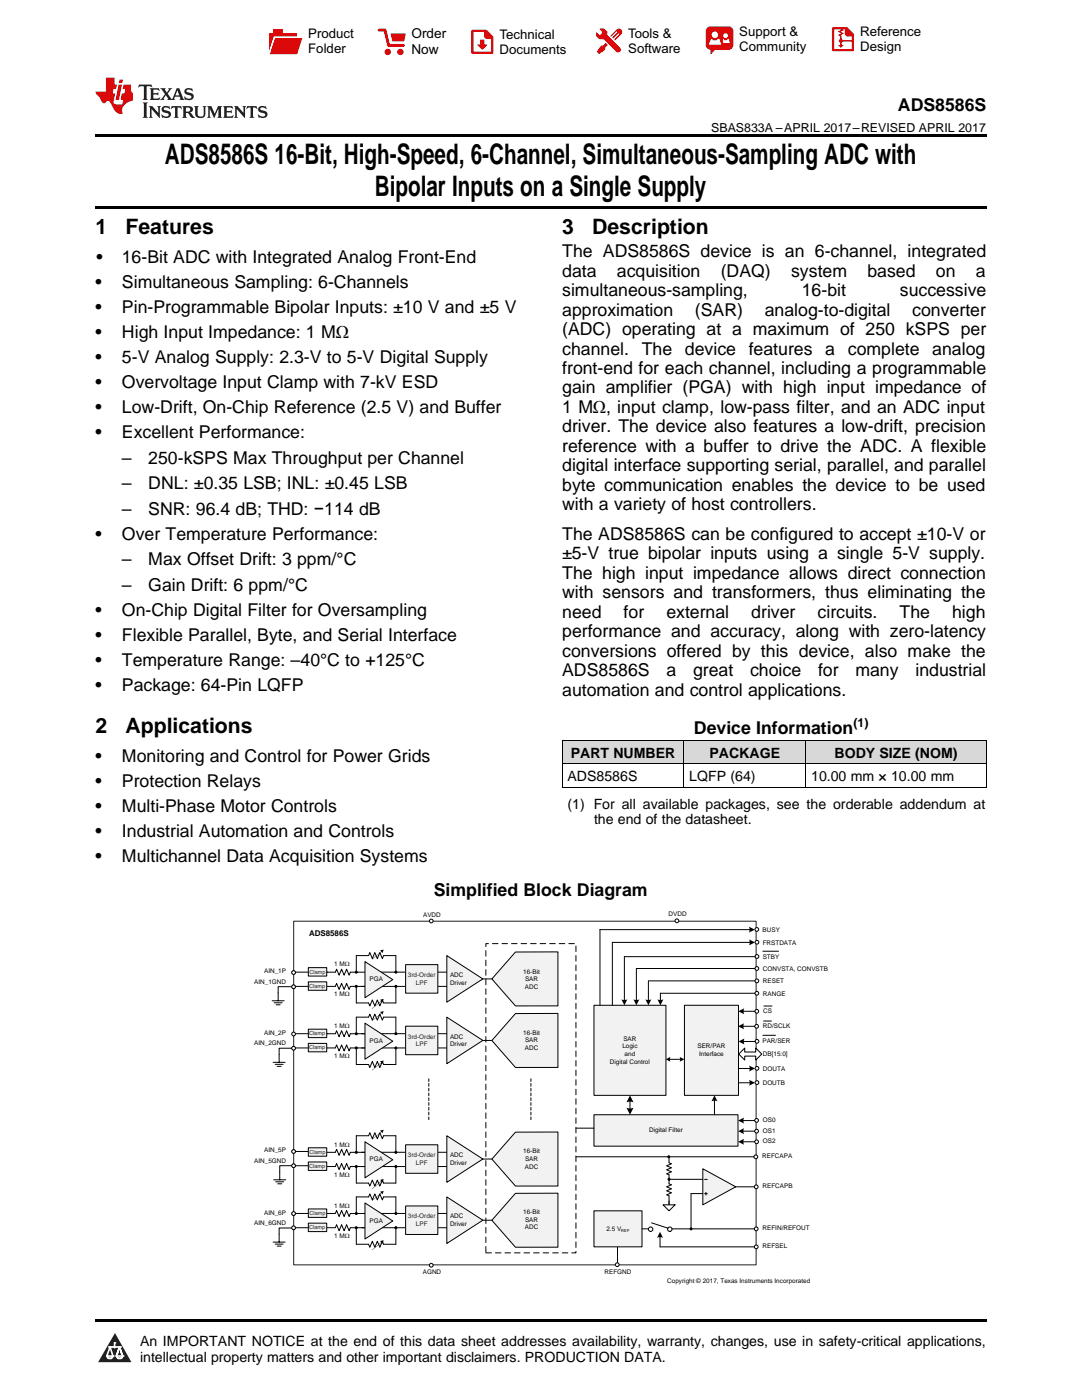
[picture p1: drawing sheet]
<svg xmlns="http://www.w3.org/2000/svg" width="216mm" height="279mm" viewBox="0 0 216 279" stroke-linecap="round" stroke-linejoin="round" font-family="sans-serif">
<g fill="#d8d8d8">
<path d="M112.2 147.8h24.3v4.7h-24.3z"/>
<path d="M136.5 147.8h24.3v4.7h-24.3z"/>
<path d="M160.8 147.8h36v4.7h-36z"/>
</g>
<path d="M22.9 266l3.3 5.9h-6.6z" fill="#231f20"/>
<path d="M21.3 270.6h1.2l-.3 .5h-.3a.53 .53 0 0 1-.6-.5z" fill-rule="evenodd" fill="#fff"/>
<path d="M21.3 270.6h1.2l-.3 .5h-.3a.53 .53 0 0 1-.6-.5z" fill="none" stroke="#231f20" stroke-width=".33"/>
<path d="M21.3 270.6l1.2 .1-.3 .4h-.5z" fill="none" stroke="#fff" stroke-width=".33"/>
<path d="M22.9 268.9h.1" fill="none" stroke="#fff" stroke-width=".33"/>
<path d="M22.9 268v.9z" fill="#fff"/>
<path d="M22.9 268v.9z" fill="none" stroke="#fff" stroke-width=".33"/>
<circle cx="22.9" cy="268" r=".16" fill="#fff"/>
<path d="M21.8 268.8h.1" fill="none" stroke="#fff" stroke-width=".33"/>
<path d="M21.8 268.8h2.2z" fill="#fff"/>
<path d="M21.8 268.8h2.2z" fill="none" stroke="#fff" stroke-width=".33"/>
<circle cx="24" cy="268.8" r=".16" fill="#fff"/>
<path d="M23.2 270.6h.1" fill="none" stroke="#fff" stroke-width=".33"/>
<path d="M23.8 268.8l-.6 1.8z" fill="#fff"/>
<path d="M23.8 268.8l-.6 1.8z" fill="none" stroke="#fff" stroke-width=".33"/>
<path d="M23.8 268.8l.7 1.8z" fill="#fff"/>
<path d="M23.8 268.8l.7 1.8z" fill="none" stroke="#fff" stroke-width=".33"/>
<path d="M24.4 270.6h.1" fill="none" stroke="#fff" stroke-width=".33"/>
<circle cx="21.3" cy="270.6" r=".16" fill="#fff"/>
<path d="M22 268.8l-.7 1.8z" fill="#fff"/>
<path d="M22 268.8l-.7 1.8z" fill="none" stroke="#fff" stroke-width=".33"/>
<path d="M22 268.8l.5 1.8z" fill="#fff"/>
<path d="M22 268.8l.5 1.8z" fill="none" stroke="#fff" stroke-width=".33"/>
<circle cx="22.5" cy="270.6" r=".16" fill="#fff"/>
<path d="M23.3 270.6h1.2a.63 .63 0 0 1-.6 .5 .63 .63 0 0 1-.6-.5z" fill-rule="evenodd" fill="#fff"/>
<path d="M23.3 270.6h1.2a.63 .63 0 0 1-.6 .5 .63 .63 0 0 1-.6-.5z" fill="none" stroke="#231f20" stroke-width=".33"/>
<path d="M23.3 270.6h1.2l-.4 .5h-.5z" fill="none" stroke="#fff" stroke-width=".33"/>
<path d="M23.2 270.6h.1" fill="none" stroke="#fff" stroke-width=".33"/>
<circle cx="24.5" cy="270.6" r=".16" fill="#fff"/>
<path d="M19 263.2h177.8v.5h-177.8z" fill="#000"/>
<path d="M96.9 188.3h18v61.7h-18z" fill-rule="evenodd" fill="#fff"/>
<path d="M96.9 188.3h18v61.7h-18z" fill="none" stroke="#000" stroke-width=".2" stroke-dasharray="1.1 .8"/>
<path d="M58.6 196.9h6.6M58.6 194h6.8M64 196.9h2.9l.3-.6 .5 1.2 .5-1.2 .5 1.2 .5-1.2 .5 1.2 .2-.6h2.9M64 194h2.9l.3-.6 .5 1.2 .5-1.2 .5 1.2 .5-1.2 .5 1.2 .2-.6h2.9M72.2 196.9h21.2M73.1 194h20.9M95.8 195.4h2.3" fill="none" stroke="#000" stroke-width=".2"/>
<path d="M118.5 222.5h28.8v6.2h-28.8z" fill-rule="evenodd" fill="#f2f2f2"/>
<path d="M118.5 222.5h28.8v6.2h-28.8zM131.7 246.7v2.1h18.9" fill="none" stroke="#000" stroke-width=".2"/>
<path d="M131.7 245.8l.6 1.2-.6-.1-.6 .1z" fill-rule="evenodd" fill="#000"/>
<path d="M140.2 233.3l6.6 3.6-6.6 3.5z" fill="#f2f2f2"/>
<g fill="none" stroke="#000" stroke-width=".2">
<path d="M125.7 219.7v1.7M137.9 238.2v7M140.2 233.3l6.6 3.6-6.6 3.5zM140.6 235.4h.5M140.6 238.2h.5M140.9 238v.5M123.2 248.8v3.4M130 244l3.3 1.1"/>
<circle cx="133.7" cy="245.3" r=".45"/>
<circle cx="137.9" cy="245.2" r=".2"/>
</g>
<g fill="#000">
<path d="M125.7 218.6l.7 1.4a1.58 1.58 0 0 0-1.4 0z" fill-rule="evenodd"/>
<path d="M125 221.1a1.59 1.59 0 0 0 1.4 0l-.7 1.4z" fill-rule="evenodd"/>
<circle cx="137.9" cy="245.2" r=".2"/>
</g>
<path d="M58.6 183.8h92.3v68.6h-92.3z" fill="none" stroke="#221f20" stroke-width=".2"/>
<path d="M136.6 200.6h10.8v18h-10.8z" fill-rule="evenodd" fill="#f2f2f2"/>
<g fill="none" stroke="#000" stroke-width=".2">
<path d="M54.3 199.7h2.4M58.1 196.9h-2.6v2.8M54.5 212h2.4M54.7 200.1h1.6M54.9 212.4h1.6M55.1 200.5h.8M55.3 212.8h.8M58.3 209.2h-2.6v2.8M136.6 200.6h10.8v18h-10.8zM142.6 219.5v3M54.6 235.5h2.4M55 235.9h1.6"/>
<path d="M55.4 236.3h.8M58.4 232.6h-2.6v2.9M54.5 247.9h2.4M54.9 248.3h1.6M55.3 248.7h.8M58.3 245.1h-2.6v2.8"/>
</g>
<path d="M142.6 218.6l.6 1.2-.6-.2-.6 .2z" fill-rule="evenodd" fill="#000"/>
<path d="M102.9 190h8.4v10.7l-8.4 .1-4.8-5.4z" fill-rule="evenodd" fill="#f2f2f2"/>
<path d="M102.9 190h8.4v10.7l-8.4 .1-4.8-5.4zM150.9 198.2h-19.1v1.5" fill="none" stroke="#000" stroke-width=".2"/>
<path d="M131.2 199.4l.6 .2 .6-.2-.6 1.2z" fill-rule="evenodd" fill="#000"/>
<path d="M118.5 241.6h9.6v7.2h-9.6z" fill-rule="evenodd" fill="#f2f2f2"/>
<path d="M114.9 230.9h35.9M133.5 235.4h6.7M133.5 230.9v1.2M137.9 238.2h2.3M146.7 236.9h3.9M118.5 241.6h9.6v7.2h-9.6zM134.1 245.2h16.5" fill="none" stroke="#000" stroke-width=".2"/>
<circle cx="150.9" cy="245.2" r=".38" fill="#fefefe"/>
<circle cx="150.9" cy="245.2" r=".38" fill="none" stroke="#000" stroke-width=".2"/>
<circle cx="150.9" cy="236.9" r=".38" fill="#fefefe"/>
<g fill="none" stroke="#000" stroke-width=".2">
<path d="M133.6 211.4h2.2M114.9 225.1h3.6"/>
<circle cx="128.1" cy="211.4" r=".2"/>
<circle cx="133.4" cy="230.9" r=".2"/>
<circle cx="150.9" cy="236.9" r=".38"/>
</g>
<g fill="#000">
<path d="M132.8 211.4l1-.5-.1 .5 .1 .5z" fill-rule="evenodd"/>
<path d="M135.6 210.9l1 .5-1 .5 .1-.5z" fill-rule="evenodd"/>
<circle cx="128.1" cy="211.4" r=".2"/>
<circle cx="133.4" cy="230.9" r=".2"/>
</g>
<circle cx="123.2" cy="252.4" r=".38" fill="#fefefe"/>
<circle cx="123.2" cy="252.4" r=".38" fill="none" stroke="#000" stroke-width=".2"/>
<circle cx="86.1" cy="252.5" r=".38" fill="#fefefe"/>
<circle cx="86.1" cy="252.5" r=".38" fill="none" stroke="#000" stroke-width=".2"/>
<circle cx="135.1" cy="183.8" r=".38" fill="#fefefe"/>
<circle cx="135.1" cy="183.8" r=".38" fill="none" stroke="#000" stroke-width=".2"/>
<circle cx="86.1" cy="183.8" r=".38" fill="#fefefe"/>
<g fill="none" stroke="#000" stroke-width=".2">
<path d="M152.2 206.6h2.5M152.4 203.8h1.5"/>
<circle cx="86.1" cy="183.8" r=".38"/>
</g>
<path d="M89.2 190.7l7.1 4.7-7.1 4.6z" fill="#f2f2f2"/>
<path d="M89.2 190.7l7.1 4.7-7.1 4.6z" fill="none" stroke="#000" stroke-width=".2"/>
<circle cx="150.9" cy="248.8" r=".38" fill="#fefefe"/>
<g fill="none" stroke="#000" stroke-width=".2">
<path d="M128.1 245.2h1.3"/>
<circle cx="129.8" cy="245.3" r=".45"/>
<circle cx="150.9" cy="248.8" r=".38"/>
</g>
<circle cx="151" cy="227.9" r=".38" fill="#fefefe"/>
<circle cx="151" cy="227.9" r=".38" fill="none" stroke="#000" stroke-width=".2"/>
<circle cx="151" cy="223.6" r=".38" fill="#fefefe"/>
<circle cx="151" cy="223.6" r=".38" fill="none" stroke="#000" stroke-width=".2"/>
<circle cx="151" cy="225.8" r=".38" fill="#fefefe"/>
<g fill="none" stroke="#000" stroke-width=".2">
<path d="M148.2 223.6h2.4M148.2 227.9h2.4M148.2 225.7h2.4"/>
<circle cx="151" cy="225.8" r=".38"/>
</g>
<g fill="#000">
<path d="M147.3 223.6l1.2-.6-.2 .6 .2 .6z" fill-rule="evenodd"/>
<path d="M147.3 227.9l1.2-.6-.2 .6 .2 .6z" fill-rule="evenodd"/>
<path d="M147.3 225.7l1.2-.5-.2 .5 .2 .6z" fill-rule="evenodd"/>
</g>
<path d="M118.5 200.6h14.4v18h-14.4z" fill-rule="evenodd" fill="#f2f2f2"/>
<path d="M118.5 200.6h14.4v18h-14.4z" fill="none" stroke="#000" stroke-width=".2"/>
<path d="M147.4 210.4l1.2-1.2v.8h2.2v-.8l1.2 1.2-1.2 1.2v-.8h-2.2v.8z" fill-rule="evenodd" fill="#fff"/>
<path d="M147.4 210.4l1.2-1.2v.8h2.2v-.8l1.2 1.2-1.2 1.2v-.8h-2.2v.8z" fill="none" stroke="#000" stroke-width=".2"/>
<circle cx="151" cy="213.2" r=".38" fill="#fefefe"/>
<g fill="none" stroke="#000" stroke-width=".2">
<path d="M147.4 213.2h2.4"/>
<circle cx="151" cy="213.2" r=".38"/>
</g>
<path d="M149.5 212.6l1.2 .6-1.2 .6 .1-.6z" fill-rule="evenodd" fill="#000"/>
<circle cx="151" cy="216.1" r=".38" fill="#fefefe"/>
<g fill="none" stroke="#000" stroke-width=".2">
<path d="M147.4 216.1h2.4"/>
<circle cx="151" cy="216.1" r=".38"/>
</g>
<path d="M149.5 215.5l1.2 .6-1.2 .6 .1-.6z" fill-rule="evenodd" fill="#000"/>
<circle cx="151" cy="207.8" r=".38" fill="#fefefe"/>
<g fill="none" stroke="#000" stroke-width=".2">
<path d="M148.3 207.9h2.4"/>
<circle cx="151" cy="207.8" r=".38"/>
</g>
<path d="M147.4 207.9l1.1-.6-.1 .6 .1 .5z" fill-rule="evenodd" fill="#000"/>
<circle cx="151" cy="198.2" r=".38" fill="#fefefe"/>
<circle cx="151" cy="198.2" r=".38" fill="none" stroke="#000" stroke-width=".2"/>
<circle cx="151" cy="204.8" r=".38" fill="#fefefe"/>
<g fill="none" stroke="#000" stroke-width=".2">
<path d="M148.2 204.8h2.4M152.4 200.8h1.6"/>
<circle cx="151" cy="204.8" r=".38"/>
</g>
<path d="M147.3 204.8l1.2-.6-.2 .6 .2 .6z" fill-rule="evenodd" fill="#000"/>
<circle cx="151" cy="201.8" r=".38" fill="#fefefe"/>
<g fill="none" stroke="#000" stroke-width=".2">
<path d="M129.4 195.8h21.5M148.2 201.8h2.4"/>
<circle cx="151" cy="201.8" r=".38"/>
</g>
<path d="M147.3 201.8l1.2-.6-.1 .6 .1 .6z" fill-rule="evenodd" fill="#000"/>
<circle cx="151" cy="195.8" r=".38" fill="#fefefe"/>
<g fill="none" stroke="#000" stroke-width=".2">
<path d="M127 193.3h23.9M129.4 195.8v3.9"/>
<circle cx="151" cy="195.8" r=".38"/>
</g>
<path d="M128.8 199.4l.6 .2 .6-.2-.6 1.2z" fill-rule="evenodd" fill="#000"/>
<circle cx="151" cy="193.3" r=".38" fill="#fefefe"/>
<g fill="none" stroke="#000" stroke-width=".2">
<path d="M122.2 188v12.6M124.6 190.9v8.8M127 193.3v6.4"/>
<circle cx="151" cy="193.3" r=".38"/>
</g>
<g fill="#000">
<path d="M124 199.4l.6 .2 .6-.2-.6 1.2z" fill-rule="evenodd"/>
<path d="M126.4 199.4l.6 .2 .6-.2-.6 1.2z" fill-rule="evenodd"/>
</g>
<circle cx="151" cy="188" r=".38" fill="#fefefe"/>
<g fill="none" stroke="#000" stroke-width=".2">
<path d="M122.2 188.1h27.6"/>
<circle cx="151" cy="188" r=".38"/>
</g>
<path d="M149.5 187.5l1.2 .6-1.2 .6 .1-.6z" fill-rule="evenodd" fill="#000"/>
<circle cx="151" cy="190.9" r=".38" fill="#fefefe"/>
<g fill="none" stroke="#000" stroke-width=".2">
<path d="M124.6 190.9h26.1M133.5 232.1l.5 .2-1 .4 1 .4-1 .4 1 .4-1 .4 .5 .2v1.8M133.5 239.7v.7M132.3 240.4h2.4l-1.2 1.2z"/>
<circle cx="151" cy="190.9" r=".38"/>
</g>
<circle cx="150.8" cy="230.9" r=".38" fill="#fefefe"/>
<g fill="none" stroke="#000" stroke-width=".2">
<path d="M119.7 185.5v15.1M133.5 236.3l.5 .2-1 .4 1 .4-1 .4 1 .4-1 .4 .5 .2v1.6"/>
<circle cx="133.5" cy="235.4" r=".2"/>
<circle cx="150.8" cy="230.9" r=".38"/>
</g>
<circle cx="133.5" cy="235.4" r=".2" fill="#000"/>
<circle cx="151" cy="185.5" r=".38" fill="#fefefe"/>
<g fill="none" stroke="#000" stroke-width=".2">
<path d="M119.7 185.5h30M152.2 189.8h3.2"/>
<circle cx="151" cy="185.5" r=".38"/>
</g>
<g fill="#000">
<path d="M75.9 189.7l.7-.2-.3 .7z"/>
<path d="M74.2 191.5l1.9-1.6z" fill-rule="evenodd"/>
<path d="M149.4 184.9l1.2 .6-1.2 .6 .2-.6z" fill-rule="evenodd"/>
</g>
<path d="M61.5 193.1h3.7v1.7h-3.7z" fill-rule="evenodd" fill="#f2f2f2"/>
<g fill="none" stroke="#000" stroke-width=".2">
<path d="M61.5 193.1h3.7v1.7h-3.7z"/>
<circle cx="71.1" cy="194" r=".2"/>
</g>
<circle cx="71.1" cy="194" r=".2" fill="#000"/>
<path d="M61.5 195.9h3.7v1.7h-3.7z" fill-rule="evenodd" fill="#f2f2f2"/>
<g fill="none" stroke="#000" stroke-width=".2">
<path d="M61.5 195.9h3.7v1.7h-3.7z"/>
<circle cx="71.1" cy="196.9" r=".2"/>
<circle cx="79" cy="194" r=".2"/>
</g>
<g fill="#000">
<circle cx="71.1" cy="196.9" r=".2"/>
<circle cx="79" cy="194" r=".2"/>
</g>
<path d="M80.9 192.5h6.5v5.7h-6.5z" fill-rule="evenodd" fill="#f2f2f2"/>
<path d="M71.1 194v-3.3h2.4l.3-.6 .5 1.2 .5-1.2 .5 1.2 .5-1.2 .5 1.2 .2-.6h2.5v3.4M80.9 192.5h6.5v5.7h-6.5z" fill="none" stroke="#000" stroke-width=".2"/>
<path d="M72.8 191.9l5.6 3.6-5.6 3.6z" fill="#f2f2f2"/>
<g fill="none" stroke="#000" stroke-width=".2">
<path d="M72.8 191.9l5.6 3.6-5.6 3.6zM79 196.6v3.6h-2.5l-.2-.6-.5 1.2-.5-1.2-.5 1.2-.5-1.2-.5 1.2-.3-.6h-2.4v-3.3M58.6 209.1h6.6M58.6 206.3h6.8M64 209.1h2.9l.3-.6 .5 1.2 .5-1.2 .5 1.2 .5-1.2 .5 1.2 .2-.6h2.9M64 206.3h2.9l.3-.6 .5 1.2 .5-1.2 .5 1.2 .5-1.2 .5 1.2 .2-.6h2.9M72.2 206.3h21.8M72.2 209.1h21.2M95.8 207.6h2.3"/>
<circle cx="79" cy="196.9" r=".2"/>
</g>
<g fill="#000">
<path d="M75.9 199.5l.7-.1-.3 .7z"/>
<path d="M74.2 201.3l1.9-1.5z" fill-rule="evenodd"/>
<circle cx="79" cy="196.9" r=".2"/>
</g>
<path d="M89.2 203l7.1 4.6-7.1 4.7z" fill="#f2f2f2"/>
<path d="M89.2 203l7.1 4.6-7.1 4.7z" fill="none" stroke="#000" stroke-width=".2"/>
<g fill="#000">
<path d="M75.9 201.9l.7-.1-.3 .7z"/>
<path d="M74.2 203.7l1.9-1.5z" fill-rule="evenodd"/>
</g>
<path d="M61.5 205.4h3.7v1.7h-3.7z" fill-rule="evenodd" fill="#f2f2f2"/>
<g fill="none" stroke="#000" stroke-width=".2">
<path d="M61.5 205.4h3.7v1.7h-3.7z"/>
<circle cx="71.1" cy="206.3" r=".2"/>
</g>
<circle cx="71.1" cy="206.3" r=".2" fill="#000"/>
<path d="M61.5 208.2h3.7v1.7h-3.7z" fill-rule="evenodd" fill="#f2f2f2"/>
<g fill="none" stroke="#000" stroke-width=".2">
<path d="M61.5 208.2h3.7v1.7h-3.7z"/>
<circle cx="71.1" cy="209.1" r=".2"/>
<circle cx="79" cy="206.3" r=".2"/>
</g>
<g fill="#000">
<circle cx="71.1" cy="209.1" r=".2"/>
<circle cx="79" cy="206.3" r=".2"/>
</g>
<path d="M80.9 204.8h6.5v5.7h-6.5z" fill-rule="evenodd" fill="#f2f2f2"/>
<path d="M71.1 206.3v-3.3h2.4l.3-.6 .5 1.2 .5-1.2 .5 1.2 .5-1.2 .5 1.2 .2-.6h2.5v3.4M80.9 204.8h6.5v5.7h-6.5z" fill="none" stroke="#000" stroke-width=".2"/>
<path d="M72.8 204.2l5.6 3.6-5.6 3.6z" fill="#f2f2f2"/>
<g fill="none" stroke="#000" stroke-width=".2">
<path d="M71.1 209.2v3.2h2.4l.3 .6 .5-1.2 .5 1.2 .5-1.2 .5 1.2 .5-1.2 .2 .6h2.5v-3.2M72.8 204.2l5.6 3.6-5.6 3.6zM58.6 232.6h3.1M58.6 229.8h4.5M64 232.8h2.9l.3-.6 .5 1.2 .5-1.2 .5 1.2 .5-1.2 .5 1.2 .2-.6h2.9M64 230h2.9l.3-.6 .5 1.2 .5-1.2 .5 1.2 .5-1.2 .5 1.2 .2-.6h2.9M72.2 230h21.8M72.2 232.8h21.2M95.8 231.3h2.3"/>
<circle cx="79" cy="209.1" r=".2"/>
</g>
<g fill="#000">
<path d="M75.9 211.8l.7-.1-.3 .6z"/>
<path d="M74.2 213.6l1.9-1.5z" fill-rule="evenodd"/>
<circle cx="79" cy="209.1" r=".2"/>
</g>
<path d="M89.2 226.7l7.1 4.6-7.1 4.7z" fill="#f2f2f2"/>
<path d="M89.2 226.7l7.1 4.6-7.1 4.7z" fill="none" stroke="#000" stroke-width=".2"/>
<g fill="#000">
<path d="M75.9 225.6l.7-.1-.3 .7z"/>
<path d="M74.2 227.4l1.9-1.5z" fill-rule="evenodd"/>
</g>
<path d="M61.5 229.1h3.7v1.6h-3.7z" fill-rule="evenodd" fill="#f2f2f2"/>
<g fill="none" stroke="#000" stroke-width=".2">
<path d="M61.5 229.1h3.7v1.6h-3.7z"/>
<circle cx="71.1" cy="230" r=".2"/>
</g>
<circle cx="71.1" cy="230" r=".2" fill="#000"/>
<path d="M61.5 231.9h3.7v1.7h-3.7z" fill-rule="evenodd" fill="#f2f2f2"/>
<g fill="none" stroke="#000" stroke-width=".2">
<path d="M61.5 231.9h3.7v1.7h-3.7z"/>
<circle cx="71.1" cy="232.8" r=".2"/>
<circle cx="79" cy="230" r=".2"/>
</g>
<g fill="#000">
<circle cx="71.1" cy="232.8" r=".2"/>
<circle cx="79" cy="230" r=".2"/>
</g>
<path d="M80.9 228.5h6.5v5.7h-6.5z" fill-rule="evenodd" fill="#f2f2f2"/>
<path d="M71.1 230v-3.3h2.4l.3-.6 .5 1.2 .5-1.2 .5 1.2 .5-1.2 .5 1.2 .2-.6h2.5v3.4M80.9 228.5h6.5v5.7h-6.5z" fill="none" stroke="#000" stroke-width=".2"/>
<path d="M72.8 227.9l5.6 3.6-5.6 3.6z" fill="#f2f2f2"/>
<g fill="none" stroke="#000" stroke-width=".2">
<path d="M72.8 227.9l5.6 3.6-5.6 3.6zM79 232.7v3.4h-2.5l-.2-.6-.5 1.2-.5-1.2-.5 1.2-.5-1.2-.5 1.2-.3-.6h-2.4v-3.3M58.6 245h5.2M58.6 242.2h5.2M64 245h2.9l.3-.6 .5 1.2 .5-1.2 .5 1.2 .5-1.2 .5 1.2 .2-.6h2.9M64 242.2h2.9l.3-.6 .5 1.2 .5-1.2 .5 1.2 .5-1.2 .5 1.2 .2-.6h2.9M72.2 242.2h21.8M72.2 245h21.2M95.8 243.5h2.3"/>
<circle cx="79" cy="232.8" r=".2"/>
</g>
<g fill="#000">
<path d="M75.9 235.5l.7-.2-.3 .7z"/>
<path d="M74.2 237.3l1.9-1.6z" fill-rule="evenodd"/>
<circle cx="79" cy="232.8" r=".2"/>
</g>
<path d="M89.2 238.9l7.1 4.6-7.1 4.7z" fill="#f2f2f2"/>
<path d="M89.2 238.9l7.1 4.6-7.1 4.7z" fill="none" stroke="#000" stroke-width=".2"/>
<g fill="#000">
<path d="M75.9 237.8l.7-.1-.3 .7z"/>
<path d="M74.2 239.6l1.9-1.5z" fill-rule="evenodd"/>
</g>
<path d="M61.5 241.3h3.7v1.7h-3.7z" fill-rule="evenodd" fill="#f2f2f2"/>
<g fill="none" stroke="#000" stroke-width=".2">
<path d="M61.5 241.3h3.7v1.7h-3.7z"/>
<circle cx="71.1" cy="242.2" r=".2"/>
</g>
<circle cx="71.1" cy="242.2" r=".2" fill="#000"/>
<path d="M61.5 244.1h3.7v1.7h-3.7z" fill-rule="evenodd" fill="#f2f2f2"/>
<g fill="none" stroke="#000" stroke-width=".2">
<path d="M61.5 244.1h3.7v1.7h-3.7z"/>
<circle cx="71.1" cy="245" r=".2"/>
<circle cx="79" cy="242.2" r=".2"/>
</g>
<g fill="#000">
<circle cx="71.1" cy="245" r=".2"/>
<circle cx="79" cy="242.2" r=".2"/>
</g>
<path d="M80.9 240.7h6.5v5.7h-6.5z" fill-rule="evenodd" fill="#f2f2f2"/>
<path d="M79 242.2v-3.3h-2.5l-.2 .6-.5-1.2-.5 1.2-.5-1.2-.5 1.2-.5-1.2-.3 .6h-2.4v3.3M80.9 240.7h6.5v5.7h-6.5z" fill="none" stroke="#000" stroke-width=".2"/>
<path d="M72.8 240.1l5.6 3.6-5.6 3.6z" fill="#f2f2f2"/>
<g fill="none" stroke="#000" stroke-width=".2">
<path d="M72.8 240.1l5.6 3.6-5.6 3.6zM79 244.8v3.5h-2.5l-.2-.6-.5 1.2-.5-1.2-.5 1.2-.5-1.2-.5 1.2-.3-.6h-2.4v-3.3"/>
<circle cx="79" cy="245" r=".2"/>
</g>
<g fill="#000">
<path d="M75.9 247.7l.7-.2-.3 .7z"/>
<path d="M74.2 249.5l1.9-1.6z" fill-rule="evenodd"/>
<circle cx="79" cy="245" r=".2"/>
</g>
<path d="M102.9 202.3h8.4v10.7h-8.4l-4.8-5.3z" fill-rule="evenodd" fill="#f2f2f2"/>
<path d="M102.9 202.3h8.4v10.7h-8.4l-4.8-5.3z" fill="none" stroke="#000" stroke-width=".2"/>
<path d="M102.9 225.9h8.4v10.8h-8.4l-4.8-5.4z" fill-rule="evenodd" fill="#f2f2f2"/>
<path d="M102.9 225.9h8.4v10.8h-8.4l-4.8-5.4z" fill="none" stroke="#000" stroke-width=".2"/>
<path d="M102.9 238.2l8.4-.1v10.8h-8.4l-4.8-5.4z" fill-rule="evenodd" fill="#f2f2f2"/>
<path d="M102.9 238.2l8.4-.1v10.8h-8.4l-4.8-5.4z" fill="none" stroke="#000" stroke-width=".2"/>
<path d="M85.6 215.3v8.4M105.9 215.3v8.4" fill="none" stroke="#000" stroke-width=".2" stroke-dasharray=".6 .4"/>
<circle cx="58.6" cy="194.1" r=".3" fill="#fefefe"/>
<circle cx="58.6" cy="194.1" r=".3" fill="none" stroke="#000" stroke-width=".2"/>
<circle cx="58.6" cy="196.9" r=".3" fill="#fefefe"/>
<circle cx="58.6" cy="196.9" r=".3" fill="none" stroke="#000" stroke-width=".2"/>
<circle cx="58.6" cy="206.4" r=".38" fill="#fefefe"/>
<circle cx="58.6" cy="206.4" r=".38" fill="none" stroke="#000" stroke-width=".2"/>
<circle cx="58.6" cy="209.2" r=".3" fill="#fefefe"/>
<circle cx="58.6" cy="209.2" r=".3" fill="none" stroke="#000" stroke-width=".2"/>
<circle cx="58.6" cy="229.8" r=".3" fill="#fefefe"/>
<circle cx="58.6" cy="229.8" r=".3" fill="none" stroke="#000" stroke-width=".2"/>
<circle cx="58.6" cy="232.6" r=".3" fill="#fefefe"/>
<circle cx="58.6" cy="232.6" r=".3" fill="none" stroke="#000" stroke-width=".2"/>
<circle cx="58.6" cy="242.2" r=".3" fill="#fefefe"/>
<circle cx="58.6" cy="242.2" r=".3" fill="none" stroke="#000" stroke-width=".2"/>
<circle cx="58.6" cy="245.1" r=".3" fill="#fefefe"/>
<circle cx="58.6" cy="245.1" r=".3" fill="none" stroke="#000" stroke-width=".2"/>
<circle cx="58.6" cy="209.2" r=".38" fill="#fefefe"/>
<circle cx="58.6" cy="209.2" r=".38" fill="none" stroke="#000" stroke-width=".2"/>
<circle cx="58.6" cy="194.1" r=".38" fill="#fefefe"/>
<circle cx="58.6" cy="194.1" r=".38" fill="none" stroke="#000" stroke-width=".2"/>
<circle cx="58.6" cy="196.9" r=".38" fill="#fefefe"/>
<circle cx="58.6" cy="196.9" r=".38" fill="none" stroke="#000" stroke-width=".2"/>
<circle cx="58.6" cy="229.8" r=".38" fill="#fefefe"/>
<circle cx="58.6" cy="229.8" r=".38" fill="none" stroke="#000" stroke-width=".2"/>
<circle cx="58.6" cy="232.6" r=".38" fill="#fefefe"/>
<circle cx="58.6" cy="232.6" r=".38" fill="none" stroke="#000" stroke-width=".2"/>
<circle cx="58.6" cy="242.2" r=".38" fill="#fefefe"/>
<circle cx="58.6" cy="242.2" r=".38" fill="none" stroke="#000" stroke-width=".2"/>
<circle cx="58.6" cy="245" r=".38" fill="#fefefe"/>
<g fill="none" stroke="#000" stroke-width=".2">
<path d="M112.2 157.1h84.6M112.2 152.4h84.6M112.2 147.8h84.6M112.2 147.8v9.3M136.4 147.8v9.3M160.7 147.8v9.3M196.8 147.8v9.3"/>
<circle cx="58.6" cy="245" r=".38"/>
</g>
<path d="M19 26.8h177.8v.6h-177.8zM19 41.2h177.8v.5h-177.8zM112.2 157.1h.1zM160.7 157.1h.1zM196.7 157.1h.1z" fill="#000"/>
<path d="M27.7 16.9l-.1 .6 .6-.3h.5v.2v2.2l-.2 .4h1l-.2-.4v-2.2v-.2h.5l.6 .3-.2-.6zM29.9 17.6l.2 .4v1.6l-.2 .4h1.9l.1-.6a1.09 1.09 0 0 1-1.3 .1v-.6h.6l.4 .2v-.7l-.2 .2h-.8v-.6l.2-.1a1.01 1.01 0 0 1 1 .3l-.1-.6zM32 17.6l.9 1.2-1 1.2h.9l-.2-.3 .5-.7 .5 .7-.3 .3h1.7l-.2-.3 .1-.4h1l.1 .4-.2 .3h1l-.3-.4-.7-2h-.5l-1 2.2-.8-1.1 .9-1.1h-.9l.2 .2-.4 .7-.4-.7 .2-.2zM35.4 18l.4 1h-.8zM37 17.7a.66 .66 0 0 0-.2 .8 .66 .66 0 0 0 .6 .4l.7 .2 .1 .2a.8 .8 0 0 1-.7 .4 .8 .8 0 0 1-.7-.5l.1 .8 .2-.2a.94 .94 0 0 0 1.1 .1 .94 .94 0 0 0 .4-.9 1.48 1.48 0 0 0-1.3-.6v-.4a1.1 1.1 0 0 1 1.2 .2l-.2-.6-.2 .1-.5-.1zM28.5 20.4l.2 .4v2.3l-.2 .4h1l-.2-.4v-2.3l.2-.4zM29.7 21.2l.2 .4v1.5l-.2 .4h.8l-.3-.4 .1-1.3 1.6 1.8v-2l.2-.4h-.7l.2 .2v1.1l-1.2-1.3zM32.5 21.3a.66 .66 0 0 0-.2 .8 .66 .66 0 0 0 .6 .4l.6 .2 .2 .2a.8 .8 0 0 1-.8 .4 .8 .8 0 0 1-.7-.5l.2 .7 .2-.1a.94 .94 0 0 0 1 .1 .94 .94 0 0 0 .5-1 1.47 1.47 0 0 0-1.3-.6l-.1-.3a1.1 1.1 0 0 1 1.3 .2l-.2-.6-.2 .1-.5-.2zM34.3 21.2l-.2 .6a.64 .64 0 0 1 .8-.3v1.6l-.2 .4h1l-.3-.4 .1-1.6a.66 .66 0 0 1 .8 .3l-.2-.6zM36.3 21.2l.3 .4v1.5l-.3 .4h1l-.2-.2v-.7h.5l.1 .1a.8 .8 0 0 0 1.2 .7l-1-1a.62 .62 0 0 0 .6-.5 .62 .62 0 0 0-.6-.7zM37.1 21.5h.1a.48 .48 0 0 1 .6 0 .48 .48 0 0 1 .1 .6l-.2 .1-.6 .1zM38.7 21.2l.2 .2a2.29 2.29 0 0 0 .4 2 1.05 1.05 0 0 0 1.7-.7v-1.3l.2-.2h-.8l.2 .4v1.1a.61 .61 0 0 1-.6 .6 .61 .61 0 0 1-.6-.6v-1.1l.3-.4zM41.3 21.2l.3 .4v1.5l-.3 .4h.8l-.2-.4v-1.4l.8 1.9 .9-1.9v1.4l-.2 .4h.9l-.2-.4v-1.5l.2-.4h-.8l-.7 1.5-.6-1.5zM44.5 21.2l.2 .4v1.5l-.2 .4h1.9l.2-.6a1.1 1.1 0 0 1-1.4 .2v-.7h.6l.4 .2v-.6l-.2 .1-.8 .1v-.6l.2-.1a1.02 1.02 0 0 1 1.1 .2l-.2-.5zM46.7 21.2l.2 .4v1.5l-.2 .4h.8l-.3-.4 .1-1.3 1.6 1.8v-2l.2-.4h-.7l.2 .2v1.1l-1.2-1.3zM49.3 21.2l-.1 .6a.64 .64 0 0 1 .8-.3v1.6l-.3 .4h1l-.2-.4v-1.6a.66 .66 0 0 1 .8 .3l-.1-.6zM51.7 21.3a.66 .66 0 0 0-.2 .7 .66 .66 0 0 0 .7 .5l.6 .2 .1 .2a.8 .8 0 0 1-.7 .4 .8 .8 0 0 1-.7-.5l.1 .7 .2-.1a.94 .94 0 0 0 1.1 .1 .94 .94 0 0 0 .4-1 1.48 1.48 0 0 0-1.2-.6l-.1-.3a1.1 1.1 0 0 1 1.2 .2l-.2-.6-.1 .1-.6-.2z" fill="#231f20"/>
<path d="M21.1 15.5v2.8h-2v.4l.9 .9a.96 .96 0 0 0 1 1 .59 .59 0 0 1 .5-.4 .59 .59 0 0 1 .5 .3l.4 .8a1.61 1.61 0 0 0 2.1 1.3 1.63 1.63 0 0 1 1.1-2.2l.9-.3v-1.5a1.6 1.6 0 0 1-.4-1.7h-1.4l-.2 .9h.5l-.2 .8h-.5l-.2 1v.3h.5l-.2 .9h-.7a.74 .74 0 0 1-1-.6l.3-1.6h-.5l.2-.8h.5l.1-.9h-.4v-1.4zM23.7 16.9l-.7 3h.8l.6-3zM23.8 15.9l-.1 .7h.7l.2-.7z" fill="#ee1d23"/>
<g fill="#d60000">
<path d="M54.5 5.8h2v.8h2.7v4.2h-5.5v-4.2h.8z" fill-rule="evenodd"/>
<path d="M54.8 7.5h5.6l-1.1 3.3h-5.6z" fill-rule="evenodd"/>
</g>
<path d="M54.7 7.4h5.7l-.1 .1h-5.5l-1.1 3.3z" fill-rule="evenodd" fill="#fff"/>
<path d="M54.7 7.4h5.7l-.1 .1h-5.5l-1.1 3.3z" fill="none" stroke="#fff" stroke-width=".2"/>
<path d="M75.6 6h1.2l.7 3.1h3" fill="none" stroke="#d60000" stroke-width=".56"/>
<g fill="#d60000">
<path d="M77.9 6.7h3.1l-.4 1.5h-2.3z" fill-rule="evenodd"/>
<circle cx="77.4" cy="10.4" r=".64"/>
<circle cx="79.9" cy="10.4" r=".64"/>
</g>
<path d="M94.3 6.2h2.7l1.2 1.2v3.1h-3.9z" fill="none" stroke="#d60000" stroke-width=".44"/>
<g fill="#d60000">
<path d="M95.8 7.9h.8v1h.6l-1 1.1-.9-1v-.1h.5z" fill-rule="evenodd"/>
<path d="M96.6 6.2h.4l1.2 1.2v.4h-1.2l-.4-.4z" fill-rule="evenodd"/>
<path d="M119.7 5.7h.8l.6 .6 .1 .7 2.5 2.5-.7 .8-2.4-2.3-1.1-.2-.5-.6v-.8l.7 .6 .5-.4v-.2l-.5-.5z" fill-rule="evenodd"/>
<path d="M119.9 9.1h.5l.5-.5 .4 .4-.5 .5-.1 .4-1.2 .9-.4-.5z" fill-rule="evenodd"/>
<path d="M123 5.9a.67 .67 0 0 1 1 0 .67 .67 0 0 1 0 .9z" fill-rule="evenodd"/>
<path d="M123 5.9l1 .9-1.2 1.2h-.2v-.2l.9-.9 .1-.2h-.2l-1 1h-.2v-.2l1-1v-.2h-.2l-1 1h-.2v-.2z" fill-rule="evenodd"/>
<circle cx="123.3" cy="9.9" r=".54"/>
</g>
<path d="M121.1 6.3l-.1 .7" fill="none" stroke="#d60000" stroke-width=".2"/>
<g fill="#d60000">
<path d="M141.1 5.5l.7-.2h3.6a.95 .95 0 0 1 .9 .9v2.8a.95 .95 0 0 1-.9 .9h-3.6a.95 .95 0 0 1-1-.9v-2.8z" fill-rule="evenodd"/>
<path d="M141.8 9.9h.9l-.8 .9h-.1z" fill-rule="evenodd"/>
</g>
<g fill="#fff">
<path d="M144.3 8.6h1.3z"/>
<path d="M141.9 7.8h.2l.2 .2h.7l.2-.2h.3l.4 1.1h-2.5z" fill-rule="evenodd"/>
<path d="M144.2 7.8h.2l.2 .2h.5l.1-.2h.2l.2 .8h-1.3z" fill-rule="evenodd"/>
<circle cx="142.6" cy="6.9" r=".65"/>
<circle cx="144.8" cy="7.1" r=".48"/>
</g>
<path d="M166.2 5.6h2.8l1.2 1.3v3.1h-4z" fill="none" stroke="#d60000" stroke-width=".44"/>
<path d="M167.8 7.3v1.8M167.8 8.1h2.3" fill="none" stroke="#d60000" stroke-width=".3"/>
<g fill="#d60000">
<path d="M168.6 5.6h.4l1.2 1.3v.4h-1.1l-.5-.6z" fill-rule="evenodd"/>
<circle cx="167.8" cy="8.1" r=".42"/>
<circle cx="169.1" cy="6.7" r=".55"/>
</g>
<g fill="#d60000">
<path d="M167.2 9h1.2l-.6 .5z"/>
<path d="M167.5 5.8h.6l.3 .2-.6 .3 .6 .4-.7 .3 .2 .3h-.2l-.5-.3 .6-.3-.6-.4 .6-.3z"/>
</g>
<g font-size="5.6">
<text x="32.9" y="32.8">ADS8586S 16-Bit, High-Speed, 6-Channel, Simultaneous-Sampling ADC with</text>
<text x="74.8" y="39.2">Bipolar Inputs on a Single Supply</text>
</g>
<g font-size="4.2">
<text x="19" y="46.7">1</text>
<text x="25" y="46.7">Features</text>
<text x="112.2" y="46.7">3</text>
<text x="118.2" y="46.7">Description</text>
<text x="19" y="146.4">2</text>
<text x="25" y="146.4">Applications</text>
</g>
<g font-size="3.5">
<text x="179.2" y="22.2">ADS8586S</text>
<text x="19.2" y="52.4">•</text>
<text x="24.3" y="52.4">16-Bit ADC with Integrated Analog Front-End</text>
<text x="112.2" y="51.4">The ADS8586S device is an 6-channel, integrated</text>
<text x="19" y="57.4">•</text>
<text x="24.3" y="57.4">Simultaneous Sampling: 6-Channels</text>
<text x="112.2" y="55.2">data</text>
<text x="112.2" y="59.1">simultaneous-sampling,</text>
<text x="123.1" y="55.2">acquisition</text>
<text x="143.8" y="55.2">(DAQ)</text>
<text x="157.9" y="55.2">system</text>
<text x="160" y="59.1">16-bit</text>
<text x="173.1" y="55.2">based</text>
<text x="179.6" y="59.1">successive</text>
<text x="186.8" y="55.2">on</text>
<text x="194.7" y="55.2">a</text>
<text x="19" y="62.4">•</text>
<text x="24.3" y="62.4">Pin-Programmable Bipolar Inputs: ±10 V and ±5 V</text>
<text x="112.2" y="63">approximation</text>
<text x="138.7" y="63">(SAR)</text>
<text x="152.6" y="63">analog-to-digital</text>
<text x="182" y="63">converter</text>
<text x="19" y="67.5">•</text>
<text x="24.3" y="67.5">High Input Impedance: 1 MΩ</text>
<text x="112.2" y="66.9">(ADC) operating at a maximum of 250 kSPS per</text>
<text x="112.2" y="70.8">channel.</text>
<text x="128.1" y="70.8">The</text>
<text x="136.7" y="70.8">device</text>
<text x="149.4" y="70.8">features</text>
<text x="164.7" y="70.8">a</text>
<text x="169.2" y="70.8">complete</text>
<text x="186" y="70.8">analog</text>
<text x="19" y="72.5">•</text>
<text x="19" y="77.5">•</text>
<text x="24.3" y="72.5">5-V Analog Supply: 2.3-V to 5-V Digital Supply</text>
<text x="24.3" y="77.5">Overvoltage Input Clamp with 7-kV ESD</text>
<text x="112.2" y="74.6">front-end for each channel, including a programmable</text>
<text x="19" y="82.5">•</text>
<text x="24.3" y="82.5">Low-Drift, On-Chip Reference (2.5 V) and Buffer</text>
<text x="112.2" y="78.5">gain amplifier (PGA) with high input impedance of</text>
<text x="112.2" y="82.4">1 MΩ, input clamp, low-pass filter, and an ADC input</text>
<text x="19" y="87.5">•</text>
<text x="24.3" y="87.5">Excellent Performance:</text>
<text x="112.2" y="86.3">driver. The device also features a low-drift, precision</text>
<text x="24.3" y="92.6">–</text>
<text x="29.6" y="92.6">250-kSPS Max Throughput per Channel</text>
<text x="112.2" y="90.2">reference with a buffer to drive the ADC. A flexible</text>
<text x="112.2" y="94.1">digital interface supporting serial, parallel, and parallel</text>
<text x="24.3" y="97.6">–</text>
<text x="29.6" y="97.6">DNL: ±0.35 LSB; INL: ±0.45 LSB</text>
<text x="112.2" y="97.9">byte communication enables the device to be used</text>
<text x="112.2" y="101.8">with a variety of host controllers.</text>
<text x="19" y="107.7">•</text>
<text x="24.3" y="102.7">–</text>
<text x="24.3" y="107.7">Over Temperature Performance:</text>
<text x="29.6" y="102.7">SNR: 96.4 dB; THD: −114 dB</text>
<text x="112.2" y="107.8">The ADS8586S can be configured to accept ±10-V or</text>
<text x="24.3" y="112.8">–</text>
<text x="29.6" y="112.8">Max Offset Drift: 3 ppm/°C</text>
<text x="112.2" y="111.7">±5-V true bipolar inputs using a single 5-V supply.</text>
<text x="24.3" y="117.9">–</text>
<text x="29.6" y="117.9">Gain Drift: 6 ppm/°C</text>
<text x="112.2" y="115.5">The high input impedance allows direct connection</text>
<text x="112.2" y="119.4">with sensors and transformers, thus eliminating the</text>
<text x="19" y="122.9">•</text>
<text x="24.3" y="122.9">On-Chip Digital Filter for Oversampling</text>
<text x="112.2" y="123.3">need</text>
<text x="124.4" y="123.3">for</text>
<text x="133" y="123.3">external</text>
<text x="149.9" y="123.3">driver</text>
<text x="163.1" y="123.3">circuits.</text>
<text x="179.5" y="123.3">The</text>
<text x="190" y="123.3">high</text>
<text x="19" y="127.9">•</text>
<text x="24.3" y="127.9">Flexible Parallel, Byte, and Serial Interface</text>
<text x="112.2" y="127.2">performance and accuracy, along with zero-latency</text>
<text x="112.2" y="131.1">conversions offered by this device, also make the</text>
<text x="19" y="132.9">•</text>
<text x="19" y="137.9">•</text>
<text x="24.3" y="132.9">Temperature Range: –40°C to +125°C</text>
<text x="24.3" y="137.9">Package: 64-Pin LQFP</text>
<text x="112.2" y="134.9">ADS8586S</text>
<text x="133" y="134.9">a</text>
<text x="138.3" y="134.9">great</text>
<text x="149.7" y="134.9">choice</text>
<text x="163.2" y="134.9">for</text>
<text x="170.7" y="134.9">many</text>
<text x="182.7" y="134.9">industrial</text>
<text x="112.2" y="138.8">automation and control applications.</text>
<text x="138.5" y="146.5">Device Information</text>
<text x="19" y="152.1">•</text>
<text x="24.3" y="152.1">Monitoring and Control for Power Grids</text>
<text x="19" y="157.1">•</text>
<text x="24.3" y="157.1">Protection Relays</text>
<text x="19" y="162.1">•</text>
<text x="19" y="167.1">•</text>
<text x="24.3" y="162.1">Multi-Phase Motor Controls</text>
<text x="24.3" y="167.1">Industrial Automation and Controls</text>
<text x="19" y="172.1">•</text>
<text x="24.3" y="172.1">Multichannel Data Acquisition Systems</text>
<text x="86.6" y="178.8">Simplified Block Diagram</text>
</g>
<g font-size="2.8">
<text x="113.2" y="155.9">ADS8586S</text>
<text x="113.9" y="151.2">PART NUMBER</text>
<text x="137.5" y="155.9">LQFP (64)</text>
<text x="141.6" y="151.2">PACKAGE</text>
<text x="161.9" y="155.9">10.00 mm × 10.00 mm</text>
<text x="166.5" y="151.2">BODY SIZE (NOM)</text>
<text x="113.2" y="161.4">(1) For all available packages, see the orderable addendum at</text>
<text x="118.5" y="164.5">the end of the datasheet.</text>
<text x="27.9" y="268.6">An IMPORTANT NOTICE at the end of this data sheet addresses availability, warranty, changes, use in safety-critical applications,</text>
<text x="27.9" y="271.8">intellectual property matters and other important disclaimers. PRODUCTION DATA.</text>
</g>
<g font-size="2.7">
<text x="82.1" y="7.7">Order</text>
<text x="82.1" y="10.7">Now</text>
</g>
<g font-size="2.6">
<text x="61.5" y="7.6">Product</text>
<text x="61.5" y="10.6">Folder</text>
<text x="99.7" y="7.8">Technical</text>
<text x="99.7" y="10.8">Documents</text>
<text x="125.3" y="7.6">Tools &amp;</text>
<text x="125.3" y="10.6">Software</text>
<text x="147.5" y="7.2">Support &amp;</text>
<text x="147.5" y="10.2">Community</text>
<text x="171.6" y="7.3">Reference</text>
<text x="171.6" y="10.2">Design</text>
</g>
<g font-size="2.5">
<text x="141.9" y="26.3">SBAS833A –APRIL 2017–REVISED APRIL 2017</text>
<text x="170.3" y="145.1">(1)</text>
</g>
<text font-size="1.6" x="61.7" y="186.8">ADS8586S</text>
<g font-size="1.3">
<text x="84.4" y="182.9">AVDD</text>
<text x="133.4" y="182.8">DVDD</text>
<text x="152.2" y="186.1">BUSY</text>
<text x="152.2" y="188.6">FRSTDATA</text>
<text x="152.2" y="191.3">STBY</text>
<text x="50.7" y="196.3">AIN_1GND</text>
<text x="52.7" y="194.3">AIN_1P</text>
<text x="66.7" y="192.9">1 M:</text>
<text x="73.7" y="195.8">PGA</text>
<text x="89.8" y="195">ADC</text>
<text x="89.8" y="196.5">Driver</text>
<text x="104.4" y="194.3">16-Bit</text>
<text x="104.7" y="197.3">ADC</text>
<text x="104.8" y="195.8">SAR</text>
<text x="152.2" y="196.2">RESET</text>
<text x="152.2" y="193.7">CONVSTA, CONVSTB</text>
<text x="66.7" y="198.9">1 M:</text>
<text x="152.2" y="198.7">RANGE</text>
<text x="152.3" y="202.1">CS</text>
<text x="50.7" y="208.6">AIN_2GND</text>
<text x="52.7" y="206.6">AIN_2P</text>
<text x="66.7" y="205.1">1 M:</text>
<text x="73.7" y="208.1">PGA</text>
<text x="89.8" y="207.3">ADC</text>
<text x="89.8" y="208.8">Driver</text>
<text x="104.4" y="206.5">16-Bit</text>
<text x="104.7" y="209.5">ADC</text>
<text x="104.8" y="208">SAR</text>
<text x="124.2" y="209.2">Logic</text>
<text x="124.4" y="207.7">SAR</text>
<text x="139.2" y="209.2">SER/PAR</text>
<text x="152.1" y="208.1">PAR/SER</text>
<text x="152.2" y="205.1">RD/SCLK</text>
<text x="66.7" y="211.1">1 M:</text>
<text x="121.7" y="212.3">Digital Control</text>
<text x="124.6" y="210.7">and</text>
<text x="139.5" y="210.8">Interface</text>
<text x="152.2" y="210.7">DB[15:0]</text>
<text x="152.2" y="213.7">DOUTA</text>
<text x="152.2" y="216.5">DOUTB</text>
<text x="129.5" y="226">Digital Filter</text>
<text x="152.2" y="223.9">OS0</text>
<text x="152.2" y="226.1">OS1</text>
<text x="50.7" y="232.1">AIN_5GND</text>
<text x="52.7" y="230">AIN_5P</text>
<text x="66.7" y="228.8">1 M:</text>
<text x="73.7" y="231.8">PGA</text>
<text x="89.8" y="230.9">ADC</text>
<text x="89.8" y="232.5">Driver</text>
<text x="104.4" y="230.2">16-Bit</text>
<text x="104.7" y="233.2">ADC</text>
<text x="104.8" y="231.7">SAR</text>
<text x="152.1" y="231.2">REFCAPA</text>
<text x="152.2" y="228.2">OS2</text>
<text x="66.7" y="234.8">1 M:</text>
<text x="152.2" y="237.2">REFCAPB</text>
<text x="50.7" y="244.5">AIN_6GND</text>
<text x="52.7" y="242.4">AIN_6P</text>
<text x="66.7" y="241">1 M:</text>
<text x="73.7" y="244">PGA</text>
<text x="89.8" y="243.1">ADC</text>
<text x="89.8" y="244.7">Driver</text>
<text x="104.4" y="242.3">16-Bit</text>
<text x="104.7" y="245.4">ADC</text>
<text x="104.8" y="243.8">SAR</text>
<text x="121" y="245.6">2.5 V</text>
<text x="152.2" y="245.5">REFIN/REFOUT</text>
<text x="66.7" y="247">1 M:</text>
<text x="152.2" y="249.1">REFSEL</text>
<text x="84.4" y="254.2">AGND</text>
<text x="120.6" y="254.2">REFGND</text>
<text x="133.1" y="256">Copyright © 2017, Texas Instruments Incorporated</text>
</g>
<g font-size="1.3" fill="#221f20">
<text x="81.4" y="195">3rd-Order</text>
<text x="83" y="196.5">LPF</text>
<text x="81.4" y="207.3">3rd-Order</text>
<text x="83" y="208.8">LPF</text>
<text x="81.4" y="230.9">3rd-Order</text>
<text x="83" y="232.5">LPF</text>
<text x="81.4" y="243.2">3rd-Order</text>
<text x="83" y="244.7">LPF</text>
</g>
<g font-size="1.1" fill="#221f20">
<text x="61.7" y="197.1">Clamp</text>
<text x="61.8" y="194.3">Clamp</text>
<text x="61.7" y="206.6">Clamp</text>
<text x="61.7" y="209.4">Clamp</text>
<text x="61.7" y="233.1">Clamp</text>
<text x="61.8" y="230.2">Clamp</text>
<text x="61.7" y="245.3">Clamp</text>
<text x="61.8" y="242.4">Clamp</text>
</g>
<text font-size=".8" x="124" y="245.8">REF</text>
</svg>
